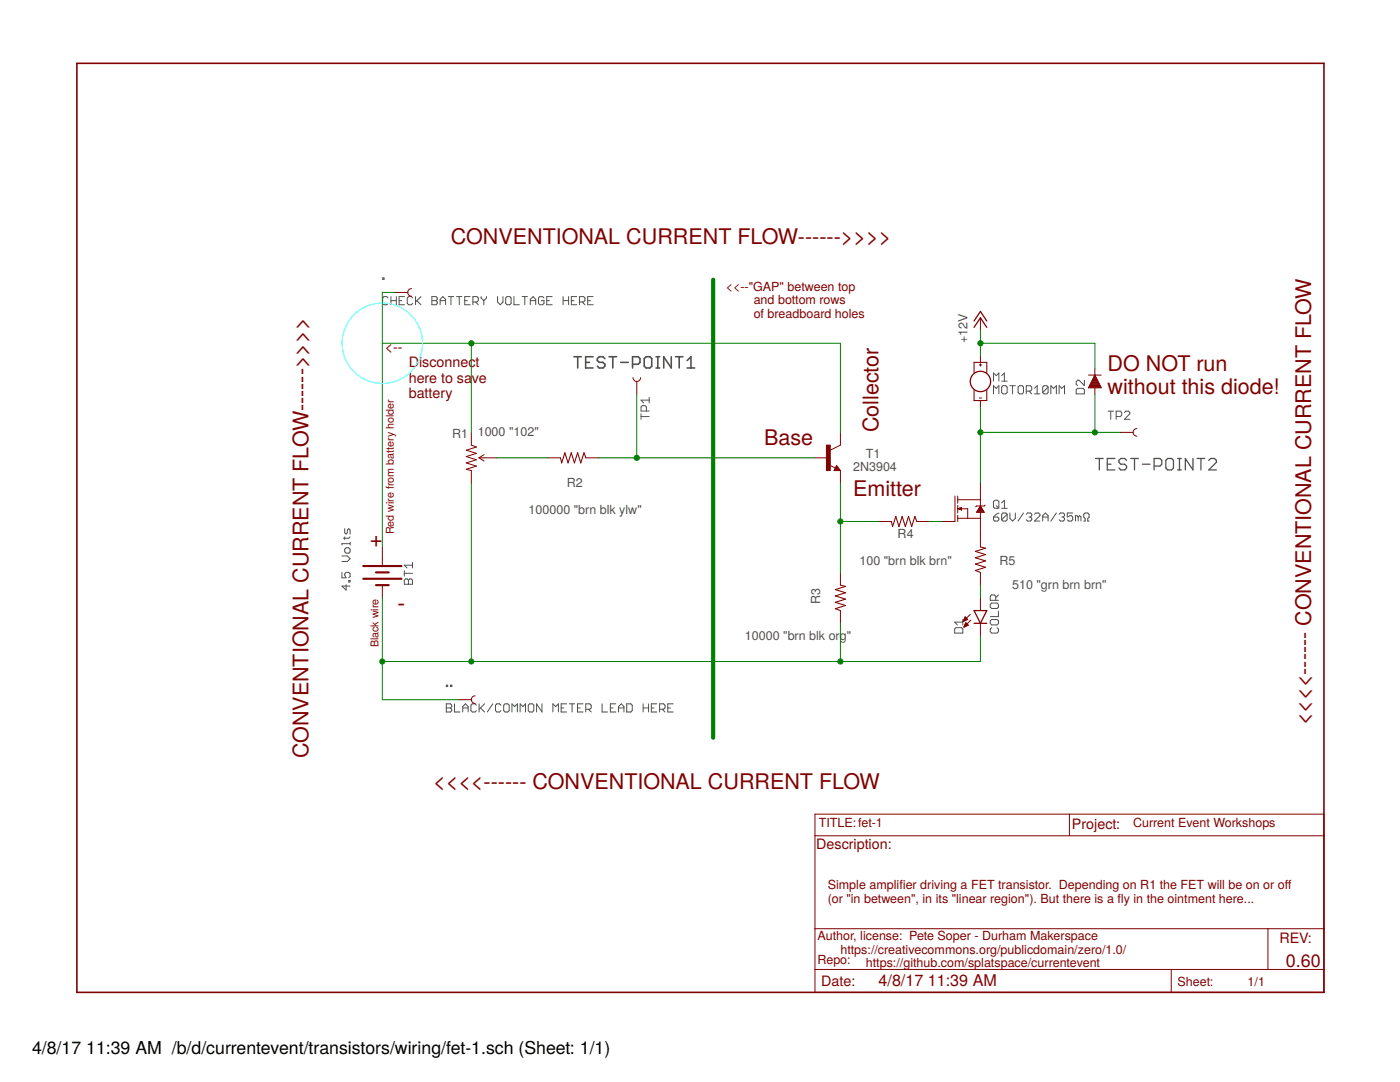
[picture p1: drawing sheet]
<svg xmlns="http://www.w3.org/2000/svg" width="279mm" height="216mm" viewBox="0 0 279 216" stroke-linecap="round" stroke-linejoin="round" font-family="sans-serif">
<g fill="none" stroke="#505050" stroke-width=".2">
<path d="M76.4 55.5h.2v.2h-.2zM77.4 59.5l-.2-.3h-.6l-.2 .3v1l.2 .3h.6l.2-.3M78 59.2v1.6M78 60h1.1M79.1 59.2v1.6M79.7 60h.5M80.7 59.2h-1v1.6h1M82.4 59.5l-.3-.3h-.5l-.3 .3v1l.3 .3h.5l.3-.3M82.9 59.2v1.6M83.2 60l.8 .8M84 59.2l-1.1 1.1M86.2 59.2h.8l.3 .3v.2l-.3 .3 .3 .3v.2l-.3 .3h-.8z"/>
<path d="M86.2 60h.8M87.8 60h1.1M89.5 59.2h1.1M90 59.2v1.6M91.1 59.2h1.1M91.7 59.2v1.6M92.8 60h.5M93.8 59.2h-1v1.6h1M96 59.2v.3l.6 .5M96.6 60v.8M97.1 59.2v.3l-.5 .5M99.3 59.2v1.1l.5 .5 .6-.5v-1.1"/>
<path d="M101.2 59.2h.5l.3 .3v1l-.3 .3h-.5l-.3-.3v-1zM102.6 59.2v1.6h1.1M104.2 59.2h1.1M104.7 59.2v1.6M105.8 60h1.1M108.6 59.5l-.3-.3h-.6l-.2 .3v1l.2 .3h.6l.3-.3v-.5h-.6M109.1 60h.5M110.2 59.2h-1.1v1.6h1.1M112.4 60h1.1M112.4 59.2v1.6M113.5 59.2v1.6M114 60h.6"/>
<path d="M115.1 59.2h-1.1v1.6h1.1M117.3 60h.5M118.4 59.2h-1.1v1.6h1.1M87.8 60.8v-1.1l.6-.5 .5 .5v1.1M94.4 60.3h.8l.3-.3v-.5l-.3-.3h-.8v1.6M94.9 60.3l.6 .5M105.8 60.8v-1.1l.6-.5 .5 .5v1.1M115.7 60.3h.8l.2-.3v-.5l-.2-.3h-.8v1.6M116.2 60.3l.5 .5M129.6 79.8h-1.7l.6 .6M129.6 79.3v1.1M198.3 76.1v-1.7l.5 .6 .5-.6v1.7"/>
<path d="M198.3 78.6v-1.6l.5 .5 .5-.5v1.6M199.9 75l.5-.6v1.7M199.9 76.1h1.1M200.2 77h.5l.3 .2v1.1l-.3 .3h-.5l-.3-.3v-1.1zM201.5 77h1.1M202.1 77v1.6M203.5 77h.5l.3 .2v1.1l-.3 .3h-.5l-.3-.3v-1.1zM204.8 78h.8l.3-.2v-.6l-.3-.2h-.8v1.6M205.4 78l.5 .6M206.5 78.6h1M206.5 77.5l.5-.5v1.6M209.2 77.2l-.3-.2h-.5l-.3 .2v1.1"/>
<path d="M209.2 77.2v1.1l-.3 .3h-.5l-.3-.3M209.2 77.2l-1.1 1.1M209.7 78.6v-1.6l.6 .5 .5-.5v1.6M211.4 78.6v-1.6l.5 .5 .5-.5v1.6M214.8 77.8l.3-.3h1l.3 .3v.8h-1.6zM216.4 75.9v1l-1.1-1h-.2l-.3 .2v.6l.3 .2M127.9 83.1h1.7M127.9 82.6v1.1M129 82v-.8l-.3-.3h-.5l-.3 .3v.8h1.7M221.1 82h1.1M221.7 82v1.7M222.8 83.1h.8l.3-.3v-.5l-.3-.3h-.8v1.7"/>
<path d="M224.4 82.3l.3-.3h.5l.3 .3v.3l-1.1 1.1h1.1M68.2 114.2v1.1h.9l-.3-.5v-.3l.3-.3h.5l.3 .3v.5l-.3 .3M68.2 110.9h1.1l.6 .6-.6 .5h-1.1M68.8 105.5v.8l.3 .3 .2-.3v-.6l.3-.2 .3 .2v.9M68.8 109.6l.3-.3h.5l.3 .3v.5l-.3 .3h-.5l-.3-.3zM68.8 107.1v.6M69.1 116.7v1.1l-.9-.9h1.7M69.6 115.8h.3v.3h-.3zM69.9 108.2v.6M69.9 108.5h-1.7v.3M69.9 107.1l-.3 .3h-1.1M80.7 115.8l.3-.3h.2l.3 .3 .3-.3h.2l.3 .3v.8h-1.6z"/>
<path d="M80.7 113.9v1.1M80.7 114.4h1.6M81.5 115.8v.8M82.3 112.2v1.1M82.3 112.8h-1.6l.5 .5M198.3 100.1l.2-.3h.6l.2 .3v1.1l-.2 .2h-.6l-.2-.2zM198.3 103.2h.8l.2 .2v.3l-.2 .3h-.6l-.2-.3zM198.7 119.8v-.8l-.2-.3h-.6l-.3 .3v.8h1.7M198.8 100.9l.5 .5M199.3 118.7l-.6 .5M199.3 102.4l-.5 .2-.5 .6M199.9 101.4h1.1"/>
<path d="M199.9 100.4l.5-.6v1.6M201 102.6v1.1l-.3 .3h-.5l-.3-.3M201 102.6l-.3-.2h-.5l-.3 .2v1.1M201 102.6l-1.1 1.1M201.5 102.4v1l.6 .6 .5-.6v-1M204.3 102.4l-1.1 1.6M204.8 102.6l.3-.2h.5l.3 .2v.3l-.3 .3M205.4 103.2h.2M205.6 103.2l.3 .2v.3l-.3 .3h-.5l-.3-.3M206.5 102.6l.2-.2h.6l.2 .2v.3l-1 1.1h1M208.1 103.2h1.1M208.1 104v-1.1l.5-.5 .6 .5v1.1"/>
<path d="M210.8 102.4l-1.1 1.6M211.4 102.6l.2-.2h.6l.2 .2v.3l-.2 .3M211.9 103.2h.3M212.2 103.2l.2 .2v.3l-.2 .3h-.6l-.2-.3M214.1 102.4h-1.1v.8l.6-.3h.2l.3 .3v.5l-.3 .3h-.5l-.3-.3M215.2 103.2l-.3-.3h-.3v1.1M215.2 103.2v.8M215.2 103.2l.3-.3 .2 .3v.8M216.3 104h.3v-.6l-.3-.2v-.6l.3-.2h.5l.3 .2v.6l-.3 .2v.6h.3M89.1 136.7h.2v.3h-.2zM89.9 136.7h.3v.3h-.3zM190.5 125.5l.3-.3h1.1l.3 .3v.8h-1.7z"/>
<path d="M192.2 123.6v1.1M192.2 124.1h-1.7l.6 .6M197.6 123.9l.3-.3h1.1l.3 .3v.5l-.3 .3h-1.1l-.3-.3zM197.9 125.2l-.3 .3v.5l.3 .3h1.1l.3-.3v-.5l-.3-.3M197.9 120.3h1.1l.3 .3v.5l-.3 .3h-1.1l-.3-.3v-.5zM199.3 122v1h-1.7M89.1 140.4h.8l.2 .3v.3l-.2 .3 .2 .2v.3l-.2 .3h-.8zM89.1 141.3h.8M90.7 140.4v1.7h1.1M92.4 141.3h1M92.4 142.1v-1.1l.5-.6 .5 .6v1.1M95.1 140.7l-.3-.3h-.5l-.3 .3v1.1l.3 .3h.5l.3-.3"/>
<path d="M95.6 140.4v1.7M95.9 141.3l.8 .8M96.7 140.4l-1.1 1.1M98.3 140.4l-1 1.7M100 140.7l-.3-.3h-.5l-.3 .3v1.1l.3 .3h.5l.3-.3M100.8 140.4h.5l.3 .3v1.1l-.3 .3h-.5l-.3-.3v-1.1zM102.2 142.1v-1.7l.5 .6 .6-.6v1.7M103.8 142.1v-1.7l.6 .6 .5-.6v1.7M105.7 140.4h.6l.2 .3v1.1l-.2 .3h-.6l-.3-.3v-1.1zM108.2 140.4v1.7l-1.1-1.7v1.7M110.3 142.1v-1.7l.6 .6 .5-.6v1.7M112 141.3h.5"/>
<path d="M113.1 140.4h-1.1v1.7h1.1M113.6 140.4h1.1M114.2 140.4v1.7M115.3 141.3h.5M116.4 140.4h-1.1v1.7h1.1M116.9 141.5h.8l.3-.2v-.6l-.3-.3h-.8v1.7M117.4 141.5l.6 .6M120.2 140.4v1.7h1.1M121.8 141.3h.5M122.9 140.4h-1.1v1.7h1.1M123.4 141.3h1.1M123.4 142.1v-1.1l.6-.6 .5 .6v1.1"/>
<path d="M125.1 140.4h.8l.3 .3v1.1l-.3 .3h-.8zM128.4 141.3h1M128.4 140.4v1.7M129.4 140.4v1.7M130 141.3h.5M131.1 140.4h-1.1v1.7h1.1M131.6 141.5h.8l.3-.2v-.6l-.3-.3h-.8v1.7M132.2 141.5l.5 .6M133.3 141.3h.5M134.3 140.4h-1v1.7h1"/>
</g>
<g fill="none" stroke="#505050" stroke-width=".32">
<path d="M114.5 71.2h1.5M115.3 71.2v2.2M116.9 72.3h.7M118.4 71.2h-1.5v2.2h1.5M120.7 71.6l-.4-.4h-.7l-.4 .4v.3l.4 .4h.7l.4 .4v.4l-.4 .3h-.7l-.4-.3M121.6 71.2h1.4M122.3 71.2v2.2M123.9 72.3h1.5M126.2 72.7h1.2l.3-.4v-.7l-.3-.4h-1.2v2.2M128.9 71.2h.8l.4 .4v1.5l-.4 .3h-.8l-.3-.3v-1.5zM130.9 71.2h.8M130.9 73.4h.8"/>
<path d="M131.3 71.2v2.2M134 71.2v2.2l-1.5-2.2v2.2M134.8 71.2h1.5M135.6 71.2v2.2M137.1 73.4h1.5M137.1 71.9l.8-.7v2.2"/>
</g>
<g fill="none" stroke="#505050" stroke-width=".25">
<path d="M218.6 91.5h1.6M219.4 91.5v2.3M221 92.6h.7M222.5 91.5h-1.5v2.3h1.5M224.8 91.9l-.3-.4h-.8l-.4 .4v.3l.4 .4h.8l.3 .4v.4l-.3 .4h-.8l-.4-.4M225.7 91.5h1.5M226.4 91.5v2.3M228 92.6h1.5M230.3 93h1.2l.4-.4v-.7l-.4-.4h-1.2v2.3M233 91.5h.8l.4 .4v1.5l-.4 .4h-.8l-.3-.4v-1.5zM235 91.5h.8M235 93.8h.8"/>
<path d="M235.4 91.5v2.3M238.1 91.5v2.3l-1.5-2.3v2.3M238.9 91.5h1.5M239.7 91.5v2.3M241.2 91.9l.4-.4h.8l.4 .4v.3l-1.6 1.6h1.6"/>
</g>
<g fill="none" stroke="#800000" stroke-width=".2">
<path d="M78.8 58.4h2.6M82.1 57.6a.76 .76 0 0 0-.7 .8 .76 .76 0 0 0 .7 .7M126.3 75.4a.76 .76 0 0 0 .8 .7 .76 .76 0 0 0 .7-.7M127.1 76.1v2.6M195.4 72.8h.5M195.4 79.4h.5M195.7 63.4v2.6M195.7 71v1.3M195.7 72.6v.5M195.7 79.9v1.3M217.2 74.8h2.6M217.3 77.3h2.4"/>
<path d="M217.4 77.2h2.3M217.4 77h2.2M217.5 76.9h2M217.5 76.8h2M217.6 76.7h1.8M217.7 76.6h1.7M217.7 76.4h1.6M217.8 76.3h1.4M217.8 76.2h1.4M217.9 76.1h1.2M218 75.9h1.1M218 75.8h1"/>
<path d="M218.1 75.7h.8M218.1 75.6h.8M218.2 75.5h.6M218.3 75.4h.5M218.3 75.2h.4M218.4 75.1h.2M218.4 75h.2M218.5 73.6v1.2M218.5 77.4v1.3M218.5 74.8l1.3 2.6h-2.6zM218.5 74.9h.1M94.1 86.3v2.5l1 .4-2.1 .6 2.1 .7-2.1 .6 2.1 .6-2.1 .7 2.1 .6-2.1 .6 1.1 .3v2.5"/>
<path d="M95.6 91.4h3.5M95.6 91.4l1 .6M96.6 90.7l-1 .7M109.3 91.4h2.5M116.9 91.4h2.6M162.6 91.4h2.6M165.5 92.8l1.2 .6M167 92.9l.7 1h-1.2zM167.7 86.3v2.5l-2 1M167.7 93.9v2.5M190.6 99v5.1h-2.6M191.1 99v1.4"/>
<path d="M191.1 99.7h4.6M195.7 96.4v4.6M223.6 86.3h2.5M226.9 85.5a.76 .76 0 0 0-.8 .8 .76 .76 0 0 0 .8 .7M76.3 109.1v3.6M76.3 116.8v2.5M167.7 114.2v2.6M175.3 104.1h2.6M183 104.1h2.5M191.1 100.8v1.6M191.1 102.8v1.3M191.1 103.4h4.6"/>
<path d="M191.1 101.5l.8 .3M191.2 101.5h1.9v1.9M191.5 101.4h.4M191.5 101.6h.4M191.8 101.3h.1M191.9 101.8h.1M191.9 101.3l-.8 .2M191.9 101.3v.5M194.9 102.1h1.5M195 102h1.3M195.1 101.9h1.1M195.2 101.8h.9"/>
<path d="M195.2 101.6h.9M195.3 101.5h.7M195.4 101.4h.5M195.5 101.3h.4M195.5 101.2h.3M195.6 101h.1M195.7 102.2v6.9M195.7 114.2v2.6M195.7 119.3v2.5M195.7 101l.7 1.2h-1.5zM196.6 100.8l-.2 .2h-1.5l-.2 .1M91.5 139.6h2.6"/>
<path d="M94.8 138.9a.76 .76 0 0 0-.7 .7 .76 .76 0 0 0 .7 .8M167.7 121.8v2.6M192.2 124h.1M192.3 123.8h.3M192.3 123.7h.6M192.4 125.1h.2M192.4 123.6h.7M192.4 123.5h.6M192.4 124.9h.4M192.5 123.4h.4M192.5 124.8h.6M192.6 123.2h.1"/>
<path d="M192.6 124.7h.6M192.6 123.1h.1M192.6 124.6h.5M192.6 123.1l-.4 .9M192.6 123.1l.5 .5-.9 .4M192.7 124.4h.2M192.7 124.3h.1M192.7 124.2l.6 .6-.9 .3zM193.6 122.6l-1.4 1.4M193.8 123.7l-1.4 1.4M195.7 124.4v2.5M162.6 162.5h101.6v35.5h-101.6z"/>
<path d="M162.6 166.8h101.6M213.4 162.5v4.3M162.6 185.3h101.6M162.6 193.4h101.6M233.7 193.4v4.6M253 185.3v8.1"/>
</g>
<g fill="none" stroke="#800000" stroke-width=".25">
<path d="M194.4 65.3l1.3-1.9 1.2 1.9M194.4 64.1l1.3-2 1.2 2M167 93.4l.1 .2h-.4l.3-.5 .5 .7h-.8M194.4 121.8h2.5l-1.2 2.6zM194.4 124.4h2.5"/>
<circle cx="195.7" cy="76.1" r="2.03"/>
</g>
<path d="M164.9 88.8h.8v5.1h-.8z" fill="#800000" stroke="#800000" stroke-width=".2"/>
<path d="M194.4 74.3v-2h2.5v2M194.4 77.9v2h2.5v-2M111.8 91.4l.3 1 .6-2.1 .7 2.1 .6-2.1 .6 2.1 .7-2.1 .6 2.1 .6-2.1 .4 1.1M167.7 116.8l1 .2-2 .6 2 .7-2 .6 2 .6-2 .7 2 .6-2 .7 1 .3M177.9 104.1l.2 1 .7-2.1 .6 2.1 .6-2.1 .7 2.1 .6-2.1 .6 2.1 .7-2.1 .4 1.1M195.7 109.1l1 .3-2.1 .6 2.1 .7-2.1 .6 2.1 .6-2.1 .7 2.1 .6-2.1 .6 1.1 .4" fill="none" stroke="#800000" stroke-width=".21"/>
<path d="M72.5 112.9h7.6M72.5 115.5h7.6M75 114.2h2.6M75 116.8h2.6" fill="none" stroke="#800000" stroke-width=".42"/>
<path d="M15.3 12.6h248.9v185.4h-248.9z" fill="none" stroke="#800000" stroke-width=".32"/>
<g fill="none" stroke="#008000" stroke-width=".2">
<path d="M78.8 58.4h-2.5v50.7M76.3 68.5h91.4v17.8M94.1 68.5v17.8M127.1 78.7v12.7M195.7 68.5h22.8v5.1M195.7 66v5M218.5 78.7v7.6M94.1 96.4v35.6M99.1 91.4h10.2M119.5 91.4h43.1M167.7 96.4v17.8M195.7 81.2v15.2"/>
<path d="M195.7 86.3h27.9M76.3 119.3v20.3h15.2M167.7 104.1h7.6M185.5 104.1h2.5M195.7 116.8v2.5M167.7 124.4v7.6M195.7 126.9v5.1h-119.4"/>
</g>
<g fill="#008000" stroke="#008000" stroke-width=".2">
<circle cx="127.1" cy="91.4" r=".51"/>
<circle cx="94.1" cy="68.5" r=".51"/>
<circle cx="94.1" cy="132" r=".51"/>
<circle cx="76.3" cy="132" r=".51"/>
<circle cx="167.7" cy="132" r=".51"/>
<circle cx="195.7" cy="68.5" r=".51"/>
<circle cx="195.7" cy="86.3" r=".51"/>
<circle cx="218.5" cy="86.3" r=".51"/>
<circle cx="167.7" cy="104.1" r=".51"/>
</g>
<path d="M142.3 55.8v91.4" fill="none" stroke="#008000" stroke-width=".83"/>
<circle cx="76.3" cy="68.5" r="8" fill="none" stroke="#0ff" stroke-width=".2"/>
<g font-size="4.7" fill="#800000">
<text x="73.8" y="109.1">+</text>
<text x="79.3" y="121.8">-</text>
</g>
<g font-size="4.3" fill="#800000">
<text x="90" y="48.7">CONVENTIONAL CURRENT FLOW------&gt;&gt;&gt;&gt;</text>
<text x="221.1" y="74.1">DO NOT run</text>
<text x="221.1" y="78.7">without this diode!</text>
<text x="152.5" y="88.8">Base</text>
<text x="175.3" y="86.3" transform="rotate(-90 175.3 86.3)">Collector</text>
<text x="170.3" y="99">Emitter</text>
<text x="261.7" y="144.7" transform="rotate(-90 261.7 144.7)">&lt;&lt;&lt;&lt;------ CONVENTIONAL CURRENT FLOW</text>
<text x="61.6" y="151.3" transform="rotate(-90 61.6 151.3)">CONVENTIONAL CURRENT FLOW------&gt;&gt;&gt;&gt;</text>
<text x="86.5" y="157.4">&lt;&lt;&lt;&lt;------ CONVENTIONAL CURRENT FLOW</text>
</g>
<text font-size="3.6" fill="#800000" x="256.6" y="192.9">0.60</text>
<g font-size="3.5">
<text x="6.4" y="210.3">4/8/17</text>
<text x="17.2" y="210.3">11:39 AM /b/d/currentevent/transistors/wiring/fet-1.sch (Sheet: 1/1)</text>
</g>
<g font-size="3.2" fill="#800000">
<text x="175.3" y="196.7">4/8/17</text>
<text x="185.2" y="196.7">11:39 AM</text>
</g>
<g font-size="2.9" fill="#800000">
<text x="76.8" y="70.3">&lt;--</text>
<text x="81.6" y="73.3">Disconnec</text>
<text x="81.6" y="76.4">here to sa</text>
<text x="94.2" y="76.4">ve</text>
<text x="94.9" y="73.3">t</text>
<text x="81.6" y="79.4">battery</text>
<text x="213.9" y="165.5">Project:</text>
<text x="162.9" y="169.3">Description:</text>
<text x="255.3" y="188.1">REV:</text>
<text x="163.9" y="196.7">Date:</text>
</g>
<g font-size="2.5" fill="#800000">
<text x="144.9" y="58.1">&lt;&lt;--&quot;GAP&quot; between top</text>
<text x="150.4" y="60.8">and bottom rows</text>
<text x="150.4" y="63.4">of breadboard holes</text>
<text x="163.4" y="165">TITLE:fet-1</text>
<text x="226.1" y="165">Current Event Workshops</text>
<text x="165.2" y="177.4">Simple amplifer driving a FET transistor. Depending on R1 the FET will be on or of</text>
<text x="179.5" y="177.4">i</text>
<text x="256.4" y="177.4">f</text>
<text x="165.2" y="180.1">(or &quot;in between&quot;, in its &quot;linear region&quot;). But there is a fy in the ointment here...</text>
<text x="223" y="180.1">l</text>
<text x="163.1" y="187.6">Author, license: Pete Soper - Durham Makerspace</text>
<text x="167.7" y="190.4">https://creativecommons.org/publicdomain/zero/1.0/</text>
<text x="163.1" y="192.4">Repo:</text>
<text x="172.8" y="192.9">https://github.com/splatspace/currentevent</text>
<text x="235" y="196.7">Sheet:</text>
<text x="249" y="196.7">1/1</text>
</g>
<g font-size="2.5" fill="#505050">
<text x="193.1" y="68.5" transform="rotate(-90 193.1 68.5)">+12V</text>
<text x="90.3" y="87.3">R1</text>
<text x="95.3" y="87">1000 &quot;102&quot;</text>
<text x="170.3" y="93.9">2N3904</text>
<text x="172.8" y="91.4">T1</text>
<text x="113.1" y="97.2">R2</text>
<text x="105.5" y="102.5">100000 &quot;brn blk ylw&quot;</text>
<text x="179.1" y="107.3">R4</text>
<text x="171.5" y="112.7">100 &quot;brn blk brn&quot;</text>
<text x="199.5" y="112.7">R5</text>
<text x="202" y="117.5">510 &quot;grn brn brn&quot;</text>
<text x="163.7" y="120.6" transform="rotate(-90 163.7 120.6)">R3</text>
<text x="148.7" y="127.7">10000 &quot;brn blk org&quot;</text>
</g>
<g font-size="2.1" fill="#800000">
<text x="78.6" y="106.6" transform="rotate(-90 78.6 106.6)">Red wire from battery holder</text>
<text x="75.5" y="129.2" transform="rotate(-90 75.5 129.2)">Black wire</text>
</g>
</svg>
